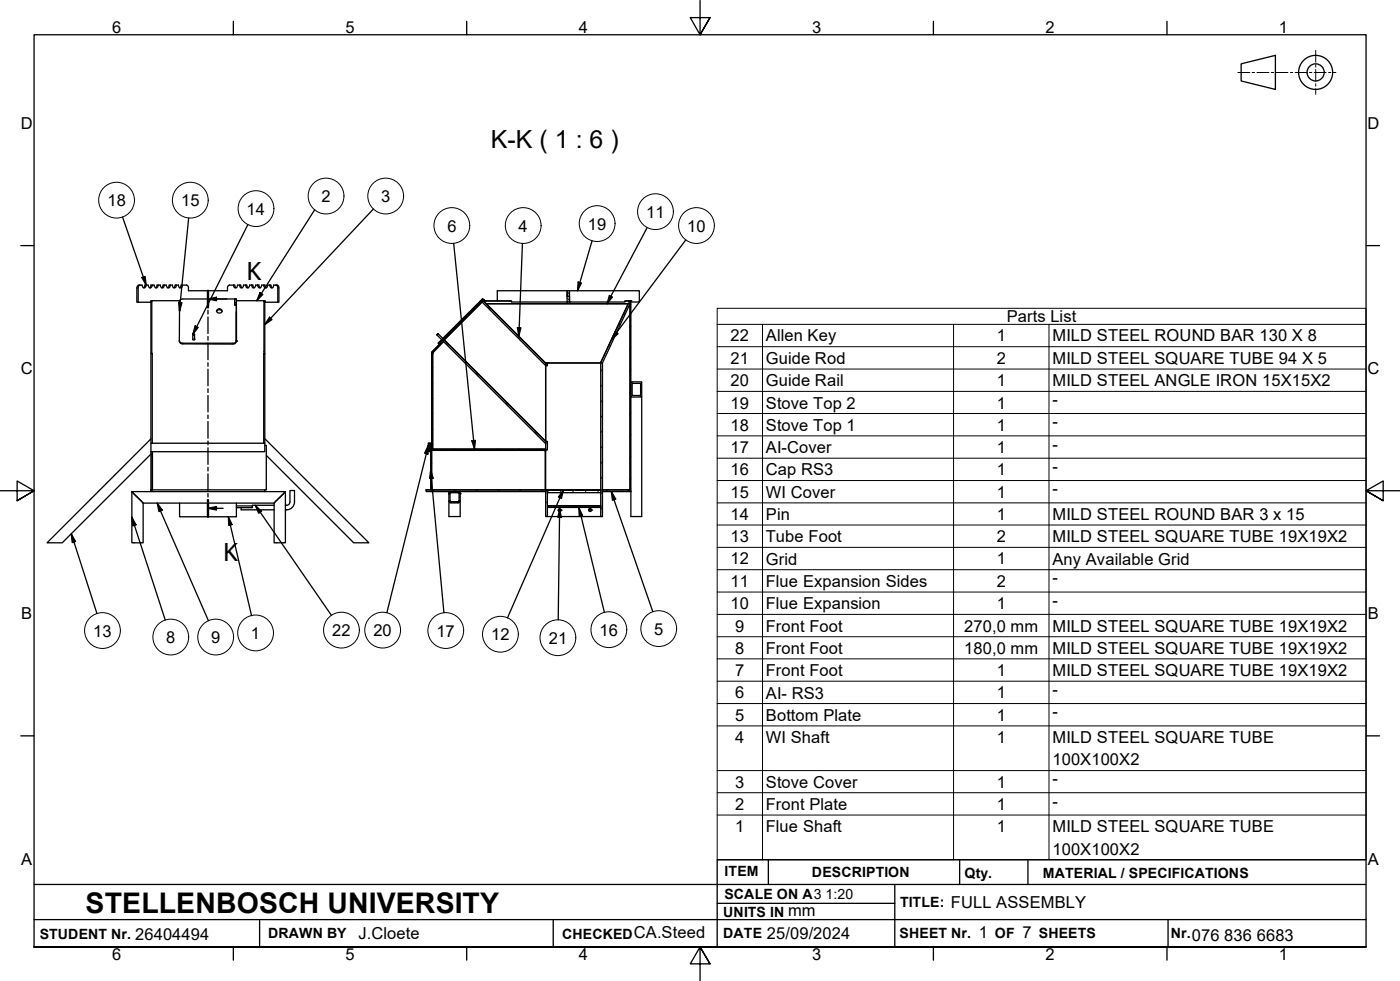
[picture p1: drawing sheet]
<svg xmlns="http://www.w3.org/2000/svg" width="410mm" height="287mm" viewBox="0 0 410 287" stroke-linecap="round" stroke-linejoin="round" font-family="sans-serif">
<!-- layer: Hatch -->
<g fill="none" stroke="#1e1e47" stroke-width=".29">
<path d="M130.4 99.8l1 1.8M133.4 95.8l-1.1 .7M141.4 87.6l-.4 .2M142.6 89.1l1 1.7M151.3 97.8l.9 1.7M166.1 87.3l.7 .7M166.8 85.3l-.7 1.3M179.8 97.8l.3 .4M181.2 94.8l.4 .3M182.6 91.7l.4 .4M184.2 88.8l.3 .2M184.7 89.1l-.3 .6"/>
<path d="M184.7 95.5l-.3 .5M126.4 116.3l.3 .4M126.4 111.8l.3 .4M126.4 107.3l.3 .3M126.6 103l.2 .2M128.8 100.7l.2 .3M139.1 108.5l1 1.7M147.8 117.2l1 1.7M160.3 106.4l-.5 .5M176.4 117.2l-.5 .5M176.4 112.7l-.5 .5M176.4 108.2l-.5 .5"/>
<path d="M176.9 104l.4 .3M178.4 100.9l.4 .4M184.7 101.8l-.3 .6M184.7 108.2l-.3 .5M184.7 114.5l-.3 .6M185 111.8l.3 .4M187.3 115.8l.3 .4M125.7 129.7l.2 .4M126.4 129.7l.3 .4M126.4 125.3l.3 .3M126.4 120.8l.3 .3M126.4 135.7l-.3 .3"/>
<path d="M126.4 131.3l-.3 .3M126.7 131.5l.6 .3M133 131.5l.6 .3M139.4 131.5l.6 .3M145.7 131.5l.6 .3M152.1 131.5l.6 .3M156.5 125.9l.9 1.6M158.4 131.5l.6 .3M159.8 129.2v.2M176.4 139.6l-.5 .5M176.4 135.1l-.5 .6M176.4 130.6l-.5 .5"/>
<path d="M176.4 126.1l-.5 .5M176.4 121.7l-.5 .4M184.7 120.9l-.3 .5M184.7 127.2l-.3 .6M184.7 133.6l-.3 .5M184.7 139.9l-.3 .6M126.4 140.2l-.3 .3M127.3 143.4l-.9 .5M133.2 146.9l-.3 .3M133.6 143.4l-.9 .5M134.7 145.4l-.3 .3M140 143.4l-.9 .5"/>
<path d="M146.3 143.4l-.8 .5M152.7 143.4l-.9 .5M159 143.4l-.8 .5M160.3 146.8l-.5 .5M160.7 143.4l-.4 .8M161.7 148l.9 .5M164.2 149.2l-.7 .4M164.4 143.4l-.4 .8M168.1 143.4l-.5 .8M168.1 148l.9 .5M171.8 143.4l-.5 .8M172.5 149.1l.6 .4"/>
<path d="M174.4 148l.9 .5M175.4 143.4l-.5 .8M176.4 148.6l-.5 .5M176.4 144.1l-.5 .5M178.1 143.4l-.9 .5M184.4 143.4l-.8 .5"/>
</g>
<!-- layer: Visible Edges(ISO) -->
<g fill="none" stroke="#000" stroke-width=".38">
<path d="M41 83.5l-.6 .6v4.4M42.8 83.5a.63 .63 0 0 1-.6 .8 .63 .63 0 0 1-.6-.8h-1.1l-.3 .3-.1 4.7h4l.1-.4M44.4 88.1h-.2v15.4h.4v26.2M44.6 83.5a.63 .63 0 0 1-.6 .8 .63 .63 0 0 1-.6-.8h-1l-.4 .7M46.4 83.5a.6 .6 0 0 1-.3 .6 .6 .6 0 0 1-.8-.1l-.2-.5h-.9l-.4 .7M48.1 83.5a.6 .6 0 0 1-.3 .6 .6 .6 0 0 1-.7-.1l-.2-.5h-.9l-.4 .7M49.8 83.5a.61 .61 0 0 1-.5 .8 .61 .61 0 0 1-.6-.8h-.9l-.5 .7M51.6 83.5a.61 .61 0 0 1-.5 .8 .61 .61 0 0 1-.6-.8h-1l-.4 .7M52.5 99.8l.3 .4 .7 .3h15l.3-.2 .4-.5M52.6 88h-8.2v15.5M52.6 88v3zM52.6 84.2l.4-.7h1.7l.4 .3 .1 1.3h5.7v2.4"/>
<path d="M53.4 83.5a.61 .61 0 0 1-.6 .8 .61 .61 0 0 1-.5-.8h-1l-.4 .7M56.5 99.1a.28 .28 0 0 0 .2 .4 .28 .28 0 0 0 .3-.4M56.5 97.9v1.6M57 97.9v1.6M57 99.3v.1M63.4 91.1a.93 .93 0 0 1 1.6 0M63.5 90.8a.74 .74 0 0 1 1.1-.4 .74 .74 0 0 1 .2 1.1 .76 .76 0 0 1-1 .1 .76 .76 0 0 1-.3-.8zM68.4 83.5a.61 .61 0 0 0 .6 .8 .61 .61 0 0 0 .5-.8h1l.4 .7M68.7 89.2h.5v-.6h-.5v.7h.5v.2M68.7 88.6v-1.1h.5v1.1M68.7 87.5h-15.4l-.5 .3-.2 .2-.1 11.8M68.7 89.1v.2"/>
<path d="M69.2 84.2l-.5-.7h-1.6l-.4 .3-.1 1.3h-5.7M69.2 88h8.1v15.5M69.2 89.2v10.8l-.4 .5-.6 .2h-14.7a.88 .88 0 0 1-1-.9M70.2 83.5a.61 .61 0 0 0 .5 .8 .61 .61 0 0 0 .6-.8h1l.4 .7M71.9 83.5a.6 .6 0 0 0 .3 .6 .6 .6 0 0 0 .7-.1l.2-.5h.9l.4 .7M73.7 83.5a.6 .6 0 0 0 .2 .6 .6 .6 0 0 0 .8-.1l.2-.5h.9l.4 .7M75.4 83.5a.63 .63 0 0 0 .6 .8 .63 .63 0 0 0 .6-.8h1l.4 .7M77.2 83.5a.63 .63 0 0 0 .6 .8 .63 .63 0 0 0 .6-.8h.9l.5 .7M77.3 88.1h.2M77.5 88.1v41.6M79 83.5a.61 .61 0 0 0 .6 .8 .61 .61 0 0 0 .5-.8h1.2l.3 .3 .1 4.7h-4l-.2-.4M80.8 83.5l.5 .6v4.4"/>
<path d="M128 98.1l1.3 1.4M128.1 97.9l.2-.2-.3 .4zM128.3 97.7l1.4 1.4M129.3 99.5l-1 1M129.6 99.7l.1 .1M129.7 99.8l.3-.3 29.8 29.7v.7zM129.7 99.1l-.4 .4M129.7 99.8l-3.1 3.1M129.8 99.5l.1 .1-.2-.1M129.9 99.6l-.2 .2M129.9 99.3l.1 .2zM130 99.5l29.8 29.7v-22.1"/>
<path d="M130 99.5l-.1 .1M141.1 88.3l.4-.3 18.3 18.3v.7zM141.1 88.3l-11.1 11.2M141.3 87.5l-11.6 11.6M141.3 87.5h.1M141.3 87.5l.2 .2M141.7 88.3l-.2-.3-11.5 11.5M142.4 88.9h41.6l-8.2 17.3h-16.1zM149.3 88.1h.5v.3h16.3M149.7 88.1l-8 .1-.2-.2-11.5 11.5M166.1 86.8v-1.7h-20.5v3M166.1 86.8h.7v1.6h-.7z"/>
<path d="M166.8 85.1v1.7h-.7v-1.7h21.1v3.3h-2.5M166.8 86.8v1.6h16.2v-.3h.5M183.1 88.1h1M184 88.7l.5 .2-8.1 17.3-.4-.2zM184.4 88.1h.3v55.3h-.3zM184.4 88.1h-.3h.6M184.4 88.9l-.4-.2v.2h-41.6l-.9-.9-11.5 11.5M44.2 103.5v26.2M77.5 103.5h-.3v26.2M126.4 103.5v26.2h-1M126.4 103.3v.1M126.6 102.9l-.2 .5"/>
<path d="M126.6 102.9l3.1-3.1 .2 .2-3.2 3.2v28.2h-.3v-28M128.3 100.5l13-13 .2 .2-12.9 13zM159.7 106.2l.1 .1M159.8 106.2h.5v.9h-.5zM159.8 107.1v22.1h.5M160.3 106.2h15.6M175.8 106.2h.6M175.9 106.2h.5v45h-.5zM184.7 111.8h3.2v4.4h-3.2zM185.1 112.2h2.5v3.6h-2.5zM187.9 116.2v35h-3.2v-7.3M44.2 129.7h33.3v2.5h-33.3z"/>
<path d="M44.2 128.5l-30.4 30.4h4.4l26-26M44.2 132.2v11.2M44.6 132.2v11.2M77.5 130.4h.5v13h-.5M77.5 128.4l30.5 30.5h-4.4l-25.6-25.6M125.4 129.7h1v.4h-.7v2.1h-.3zM126.1 130.4h.3v13h-.3zM126.4 131.5h33.4v.3h-33.4zM126.4 130.1v.3h-.3M126.4 131.5h33.4M159.6 132.2v11.2h-33.2M159.6 132.2h.2"/>
<path d="M159.8 129.2h.5v2.5h-.5zM159.8 131.7v.5M159.8 131.8l-.2 .4M159.8 132.2l-.2 11.2M38.6 143.9l3.3 3.4M38.6 143.9v15h3.3v-11.6M38.6 143.9h5.6M44.2 143.4h33.3v.5h-33.3zM52.6 147.3v4h16.6v-4M69.2 148.1h4.7v.5h-4.7M70.6 148.6v.6h9.7M77.5 143.9h6.1l-3.3 3.4h-38.4"/>
<path d="M80.3 147.9h-6.4v.2M83.6 143.9v15h-3.3v-11.6zM83.6 147.9h.3M83.6 149.2h.3M83.9 147.9a.99 .99 0 0 0 1-1v-3.3h1.3v3.3a2.32 2.32 0 0 1-2.3 2.3M124.8 143.4h35v.5h-35zM124.8 143.4h1.3M131.4 144.5v6.7h3.3v-6.7M131.4 146.6l.5 .6h2.4l.4-.6M131.8 146.6l.3 .3M131.8 146.6v-2.2l.3-.2 2.2 .1 .1 2.3M132 143.9l-.4 .2-.2 .4"/>
<path d="M132.1 146.9h2M134.1 143.9l.5 .2 .1 .4M134.1 143.9l.4 .1 .2 .5M134.1 143.9h-2.2l-.5 .6M134.4 146.6l-.3 .3M159.8 143.4h.5v7.8h-.5zM159.8 143.4h.5M160.3 143.4h15.6v.8h-15.6zM160.3 143.4h15.6M160.3 143.4h7.3zM160.3 151.2h15.6M160.4 148v.5h15.5v-.5h-15.5h15.5"/>
<path d="M163.4 149.4a.41 .41 0 0 1 .5-.4 .41 .41 0 0 1 .4 .4M172.3 149.3a.45 .45 0 0 1 .5-.4 .45 .45 0 0 1 .4 .4M176.4 143.4h8M176.4 143.4h8.3v.5h-8.3z"/>
<circle cx="56.7" cy="97.8" r=".23"/>
<circle cx="163.9" cy="149.4" r=".42"/>
<circle cx="172.8" cy="149.3" r=".42"/>
</g>
<g fill="#000">
<circle cx="69.2" cy="99.8" r=".19"/>
<circle cx="129.7" cy="99.8" r=".19"/>
<circle cx="141.5" cy="88" r=".19"/>
<circle cx="141.5" cy="87.7" r=".19"/>
<circle cx="141.9" cy="88.1" r=".19"/>
<circle cx="166.1" cy="86.8" r=".19"/>
<circle cx="166.8" cy="88.4" r=".19"/>
<circle cx="184.4" cy="88.1" r=".19"/>
<circle cx="184.7" cy="88.1" r=".19"/>
<circle cx="77.2" cy="103.5" r=".19"/>
<circle cx="126.4" cy="103.5" r=".19"/>
<circle cx="128.3" cy="100.5" r=".19"/>
<circle cx="159.8" cy="106.2" r=".19"/>
<circle cx="160.3" cy="106.2" r=".19"/>
<circle cx="131.4" cy="144.5" r=".19"/>
<circle cx="134.7" cy="144.5" r=".19"/>
<circle cx="159.8" cy="143.4" r=".19"/>
<circle cx="163.4" cy="149.4" r=".19"/>
<circle cx="164.3" cy="149.4" r=".19"/>
<circle cx="172.3" cy="149.3" r=".19"/>
<circle cx="173.2" cy="149.3" r=".19"/>
</g>
<!-- layer: Symbols(ISO) -->
<g fill="none" stroke="#000" stroke-width=".29">
<path d="M210 94.9v-4.7h190v4.7M210 94.9v156.8h190v-156.8M210 94.9h190M223.3 94.9v156.8M279.2 94.9v156.8M307.1 94.9v156.8M210 101.5h190M210 108h190M210 114.6h190M210 121h190M210 127.6h190M210 134.1h190"/>
<path d="M210 140.7h190M210 147.2h190M210 153.7h190M210 160.2h190M210 166.8h190M210 173.3h190M210 179.8h190M35.2 184.6a5.2 5.2 0 0 0-7.6-4.7 5.2 5.2 0 0 0-.7 8.9 5.2 5.2 0 0 0 8.3-3.4v-.8M135.8 184.6a5.2 5.2 0 0 0-7.7-4.7 5.2 5.2 0 0 0-.7 8.9 5.2 5.2 0 0 0 8.3-3.4l.1-.8M210 186.4h190M210 192.9h190M210 199.4h190"/>
<path d="M210 205.9h190M210 212.5h190M210 225.6h190M210 232h190M210 238.6h190"/>
<circle cx="34.1" cy="58.6" r="5.2"/>
<circle cx="55.7" cy="58.6" r="5.2"/>
<circle cx="95.5" cy="57.4" r="5.2"/>
<circle cx="112.9" cy="57.4" r="5.2"/>
<circle cx="75" cy="61.1" r="5.2"/>
<circle cx="132.3" cy="66" r="5.2"/>
<circle cx="153.2" cy="66" r="5.2"/>
<circle cx="174.8" cy="65.5" r="5.2"/>
<circle cx="191.9" cy="62" r="5.2"/>
<circle cx="203.9" cy="66" r="5.2"/>
<circle cx="50" cy="186.5" r="5.2"/>
<circle cx="63.2" cy="186.5" r="5.2"/>
<circle cx="74.8" cy="185.3" r="5.2"/>
<circle cx="100" cy="184.4" r="5.2"/>
<circle cx="112" cy="184.4" r="5.2"/>
<circle cx="146.5" cy="185.7" r="5.2"/>
<circle cx="163.4" cy="186.7" r="5.2"/>
<circle cx="178.3" cy="184.3" r="5.2"/>
<circle cx="192.9" cy="184" r="5.2"/>
</g>
<!-- layer: Section View Lines(ISO) -->
<g fill="none" stroke="#000" stroke-width=".38">
<path d="M60.9 87.5l2.5-.5v1zM60.9 85.1v4.9M60.9 90.8v1.1M60.9 92.8v4.8M60.9 98.5v1.1M60.9 87.5h5.5M60.9 100.4v4.9M60.9 106.2v1M60.9 108.1v4.8M60.9 113.8v1.1M60.9 115.8v4.8M60.9 121.5v1"/>
<path d="M60.9 123.4v4.9M60.9 129.1v1.1M60.9 131.1v4.8M60.9 136.8v1.1M60.9 138.7v4.9M60.9 148.8l2.5-.5v1zM60.9 144.5v1M60.9 146.4v4.9M60.9 148.8h4.4"/>
</g>
<path d="M60.9 85.1v4.9M60.9 146.4v4.9" fill="none" stroke="#000" stroke-width=".7"/>
<path d="M60.9 87.5l2.5-.5v1zM60.9 148.8l2.5-.5v1z" fill="#000"/>
<!-- layer: Border_0 -->
<g fill="none" stroke="#000" stroke-width=".38">
<path d="M68.3 6.2v4M136.7 6.2v4M205 .1v10.1l-2.9-5h5.8l-2.9 5 2.9-5M273.3 6.2v4M341.7 6.2v4M6.1 71.9h3.9M400 71.9h3.9M0 143.7h10l-5-2.9v5.8l5-2.9-5 2.9M410 143.7h-10l5-2.9v5.8l-5-2.9 5 2.9M6.1 215.4h3.9M400 215.4h3.9M10 277.2v-267h390v267h-390h390"/>
<path d="M68.3 277.2v3.9M136.7 277.2v3.9M273.3 277.2v3.9M341.7 277.2v3.9M207.9 282.1l-2.9-4.9 2.9 4.9h-5.8l2.9-4.9v10"/>
</g>
<!-- layer: Sketch Geometry(ISO) -->
<g fill="none" stroke="#000" stroke-width=".38">
<path d="M363.4 18.7l10-2.5v10l-10-2.5zM390.2 21.2a5 5 0 0 0-7.2-4.5 5 5 0 0 0-.8 8.5 5 5 0 0 0 7.9-3.1l.1-.9M10 258.9h390M225 251.7v7.2M262 258.9v18.3M281 251.7v7.2M301 251.7v7.2M400 251.7h-190v25.5M10 277.2h390M10 269.2h390M76 269.2v8M162 269.2v8"/>
<path d="M210 264.4h52M342 269.2v8"/>
<circle cx="385.2" cy="21.2" r="2.51"/>
</g>
<g fill="none" stroke="#000" stroke-width=".29">
<path d="M385.3 14.7v3.5M385.3 18.9v.7M362.5 21.2h3.5M366.6 21.2h.7M368 21.2h3.5M372.2 21.2h.7M373.6 21.2h3.5M377.8 21.2h.7M379.2 21.2h3.5M383.4 21.2h.7M384.8 21.2h3.5M385.3 20.3v3.5"/>
<path d="M385.3 24.5v.7M385.3 25.9v1.7M389 21.2h.7M390.4 21.2h.8"/>
</g>
<!-- layer: Symbols(ISO) -->
<g fill="none" stroke="#000" stroke-width=".38">
<path d="M35.9 63.5l6.9 20M55.2 63.8l-2.6 27.3M72.6 65.7l-16.1 32.2M92.1 61.4l-16.9 26.6M109.3 61.2l-31.8 33.8M132.8 71.3l6.1 60.2M153 71.3l-1.1 27.1M173.4 70.5l-4.3 14.6M189.5 66.6l-11.8 22.3M200.8 70.2l-21.7 29.2M41.5 81.2l1-.3 .3 2.6zM52.3 88.5l1 .1-.7 2.5z"/>
<path d="M57.1 95.4l.9 .4-1.5 2.1zM76.1 85.7l.9 .5-1.8 1.8zM78.9 92.9l.7 .6-2.1 1.5zM151.5 95.9l1 .1-.6 2.4zM169.3 82.6l.9 .2-1.1 2.3zM178.4 86.5l.9 .4-1.6 2zM180.1 97l.9 .7-1.9 1.7zM125.4 130.4l-.1 2.5-1-.2zM125.4 130.4l-12.1 48.9M126.1 137.6l.7 2.4h-1zM126.1 137.6l3.9 41.7M138.2 129l1-.1-.3 2.6z"/>
<path d="M20.9 156.3l1.2 2.2-1 .3zM20.9 156.3l7.5 23.3M38.6 151.4l1.2 2.2-.9 .3zM38.6 151.4l9.8 30.1M46 147.3l1.5 2-1 .4zM46 147.3l15 34.4M66.9 151.3l1 2.3-.9 .2zM66.9 151.3l6.8 28.9M74.7 147.9l1.9 1.8-.8 .6zM74.7 147.9l22.3 32.2M163.9 149l.4 2.5h-1zM163.9 149l-.5 32.4"/>
<path d="M165 143.4l-.6 2.5-.9-.4zM165 143.4l-16.4 37.5M169.5 148.5l1.1 2.4-1 .2zM169.5 148.5l7.5 30.8M179 143.9l1.3 2.2-1 .3zM179 143.9l12.1 35.1"/>
</g>
<g fill="#000">
<path d="M41.5 81.2l1-.3 .3 2.6zM52.3 88.5l1 .1-.7 2.5zM57.1 95.4l.9 .4-1.5 2.1zM76.1 85.7l.9 .5-1.8 1.8zM78.9 92.9l.7 .6-2.1 1.5zM151.5 95.9l1 .1-.6 2.4zM169.3 82.6l.9 .2-1.1 2.3zM178.4 86.5l.9 .4-1.6 2zM180.1 97l.9 .7-1.9 1.7zM125.4 130.4l-.1 2.5-1-.2zM126.1 137.6l.7 2.4h-1zM138.2 129l1-.1-.3 2.6z"/>
<path d="M20.9 156.3l1.2 2.2-1 .3zM38.6 151.4l1.2 2.2-.9 .3zM46 147.3l1.5 2-1 .4zM66.9 151.3l1 2.3-.9 .2zM74.7 147.9l1.9 1.8-.8 .6zM163.9 149l.4 2.5h-1zM165 143.4l-.6 2.5-.9-.4zM169.5 148.5l1.1 2.4-1 .2zM179 143.9l1.3 2.2-1 .3z"/>
</g>
<text font-size="8.3" x="25.1" y="267.2">STELLENBOSCH UNIVERSITY</text>
<text font-size="7.3" x="143.7" y="43.2">K-K ( 1 : 6 )</text>
<g font-size="7.2">
<text x="72.3" y="82.1">K</text>
<text x="65.5" y="164.4">K</text>
</g>
<g font-size="4.8">
<text x="32.8" y="9.7">6</text>
<text x="101.2" y="9.7">5</text>
<text x="169.5" y="9.7">4</text>
<text x="237.8" y="9.7">3</text>
<text x="306.1" y="9.7">2</text>
<text x="374.5" y="9.7">1</text>
<text x="6.1" y="37.8">D</text>
<text x="400.4" y="37.8">D</text>
<text x="94.1" y="59.2">2</text>
<text x="111.6" y="59.1">3</text>
<text x="31.4" y="60.3">18</text>
<text x="53" y="60.3">15</text>
<text x="72.2" y="62.8">14</text>
<text x="189.2" y="63.7">11</text>
<text x="131" y="67.8">6</text>
<text x="151.8" y="67.8">4</text>
<text x="172.1" y="67.2">19</text>
<text x="201.2" y="67.8">10</text>
<text x="294.8" y="94.3">Parts List</text>
<text x="213.9" y="100">22</text>
<text x="224.2" y="100">Allen Key</text>
<text x="291.8" y="100">1</text>
<text x="308.2" y="100">MILD STEEL ROUND BAR 130 X 8</text>
<text x="213.9" y="106.5">21</text>
<text x="224.2" y="106.5">Guide Rod</text>
<text x="291.8" y="106.5">2</text>
<text x="308.2" y="106.5">MILD STEEL SQUARE TUBE 94 X 5</text>
<text x="6.1" y="109.6">C</text>
<text x="213.9" y="113">20</text>
<text x="224.2" y="113">Guide Rail</text>
<text x="291.8" y="113">1</text>
<text x="308.2" y="113">MILD STEEL ANGLE IRON 15X15X2</text>
<text x="400.4" y="109.6">C</text>
<text x="213.9" y="119.6">19</text>
<text x="224.2" y="119.6">Stove Top 2</text>
<text x="291.8" y="119.6">1</text>
<text x="308.2" y="118.6">-</text>
<text x="308.2" y="125">-</text>
<text x="213.9" y="126.1">18</text>
<text x="224.2" y="126.1">Stove Top 1</text>
<text x="291.8" y="126.1">1</text>
<text x="308.2" y="131.6">-</text>
<text x="213.9" y="132.6">17</text>
<text x="224.2" y="132.7">AI-Cover</text>
<text x="291.8" y="132.6">1</text>
<text x="213.9" y="139.1">16</text>
<text x="224.2" y="139.1">Cap RS3</text>
<text x="291.8" y="139.1">1</text>
<text x="308.2" y="138.1">-</text>
<text x="213.9" y="145.7">15</text>
<text x="224.2" y="145.7">WI Cover</text>
<text x="291.8" y="145.7">1</text>
<text x="308.2" y="144.7">-</text>
<text x="213.9" y="152.2">14</text>
<text x="224.2" y="152.2">Pin</text>
<text x="291.8" y="152.2">1</text>
<text x="308.2" y="152.2">MILD STEEL ROUND BAR 3 x 15</text>
<text x="213.9" y="158.8">13</text>
<text x="224.2" y="158.7">Tube Foot</text>
<text x="291.8" y="158.8">2</text>
<text x="308.2" y="158.8">MILD STEEL SQUARE TUBE 19X19X2</text>
<text x="213.9" y="165.2">12</text>
<text x="224.2" y="165.3">Grid</text>
<text x="291.8" y="165.2">1</text>
<text x="308.2" y="165.3">Any Available Grid</text>
<text x="213.9" y="171.8">11</text>
<text x="224.2" y="171.8">Flue Expansion Sides</text>
<text x="291.8" y="171.8">2</text>
<text x="308.2" y="170.8">-</text>
<text x="213.9" y="178.3">10</text>
<text x="224.2" y="178.3">Flue Expansion</text>
<text x="291.8" y="178.3">1</text>
<text x="308.2" y="177.3">-</text>
<text x="6.2" y="181.3">B</text>
<text x="191.5" y="185.8">5</text>
<text x="215.3" y="184.9">9</text>
<text x="224.2" y="184.9">Front Foot</text>
<text x="282.3" y="184.9">270,0 mm</text>
<text x="308.2" y="184.9">MILD STEEL SQUARE TUBE 19X19X2</text>
<text x="400.5" y="181.3">B</text>
<text x="27.2" y="186.3">13</text>
<text x="48.6" y="188.2">8</text>
<text x="61.8" y="188.2">9</text>
<text x="73.5" y="187.1">1</text>
<text x="97.3" y="186.2">22</text>
<text x="109.3" y="186.2">20</text>
<text x="127.8" y="186.3">17</text>
<text x="143.8" y="187.4">12</text>
<text x="160.7" y="188.4">21</text>
<text x="175.5" y="186.1">16</text>
<text x="215.3" y="191.4">8</text>
<text x="224.2" y="191.4">Front Foot</text>
<text x="282.3" y="191.4">180,0 mm</text>
<text x="308.2" y="191.4">MILD STEEL SQUARE TUBE 19X19X2</text>
<text x="215.3" y="197.9">7</text>
<text x="224.2" y="197.9">Front Foot</text>
<text x="291.8" y="197.9">1</text>
<text x="308.2" y="197.9">MILD STEEL SQUARE TUBE 19X19X2</text>
<text x="308.2" y="203.4">-</text>
<text x="215.3" y="204.4">6</text>
<text x="224.2" y="204.5">AI- RS3</text>
<text x="291.8" y="204.4">1</text>
<text x="308.2" y="209.9">-</text>
<text x="215.3" y="211">5</text>
<text x="224.2" y="211">Bottom Plate</text>
<text x="291.8" y="211">1</text>
<text x="215.3" y="217.5">4</text>
<text x="224.2" y="217.5">WI Shaft</text>
<text x="291.8" y="217.5">1</text>
<text x="308.2" y="217.5">MILD STEEL SQUARE TUBE</text>
<text x="308.2" y="224">100X100X2</text>
<text x="215.3" y="230.6">3</text>
<text x="224.2" y="230.6">Stove Cover</text>
<text x="291.8" y="230.6">1</text>
<text x="308.2" y="229.6">-</text>
<text x="215.3" y="237.1">2</text>
<text x="224.2" y="237.1">Front Plate</text>
<text x="291.8" y="237.1">1</text>
<text x="308.2" y="236.1">-</text>
<text x="215.3" y="243.6">1</text>
<text x="224.2" y="243.7">Flue Shaft</text>
<text x="291.8" y="243.6">1</text>
<text x="308.2" y="243.7">MILD STEEL SQUARE TUBE</text>
<text x="308.2" y="250.2">100X100X2</text>
<text x="6.2" y="253.1">A</text>
<text x="400.5" y="253.1">A</text>
<text x="230.8" y="268.2">mm</text>
<text x="278.4" y="265.7">FULL ASSEMBLY</text>
<text x="39.6" y="275">26404494</text>
<text x="105" y="274.8">J.Cloete</text>
<text x="185.6" y="274.7">CA.Steed</text>
<text x="224.5" y="274.8">25/09/2024</text>
<text x="286.6" y="274.5">1</text>
<text x="299.4" y="274.7">7</text>
<text x="348.9" y="275.5">076</text>
<text x="358.5" y="275.5">836</text>
<text x="368" y="275.5">6683</text>
<text x="32.8" y="281.1">6</text>
<text x="101.2" y="281.1">5</text>
<text x="169.5" y="281.1">4</text>
<text x="237.8" y="281.1">3</text>
<text x="306.1" y="281.1">2</text>
<text x="374.5" y="281.1">1</text>
</g>
<g font-size="4.1">
<text x="212.2" y="256.5">ITEM</text>
<text x="237.7" y="256.7">DESCRIPTION</text>
<text x="282.4" y="256.9">Qty.</text>
<text x="305.4" y="256.9">MATERIAL / SPECIFICATIONS</text>
<text x="212.1" y="263">SCALE ON A3</text>
<text x="241.7" y="263">1:20</text>
<text x="211.8" y="268.4">UNITS IN</text>
<text x="263.5" y="265.6">TITLE:</text>
<text x="11.6" y="274.8">STUDENT Nr.</text>
<text x="78.5" y="274.6">DRAWN BY</text>
<text x="164.6" y="274.8">CHECKED</text>
<text x="211.8" y="274.6">DATE</text>
<text x="263.4" y="274.6">SHEET Nr.</text>
<text x="291.3" y="274.6">OF</text>
<text x="304.2" y="274.6">SHEETS</text>
<text x="342.8" y="274.5">Nr.</text>
</g>
</svg>
